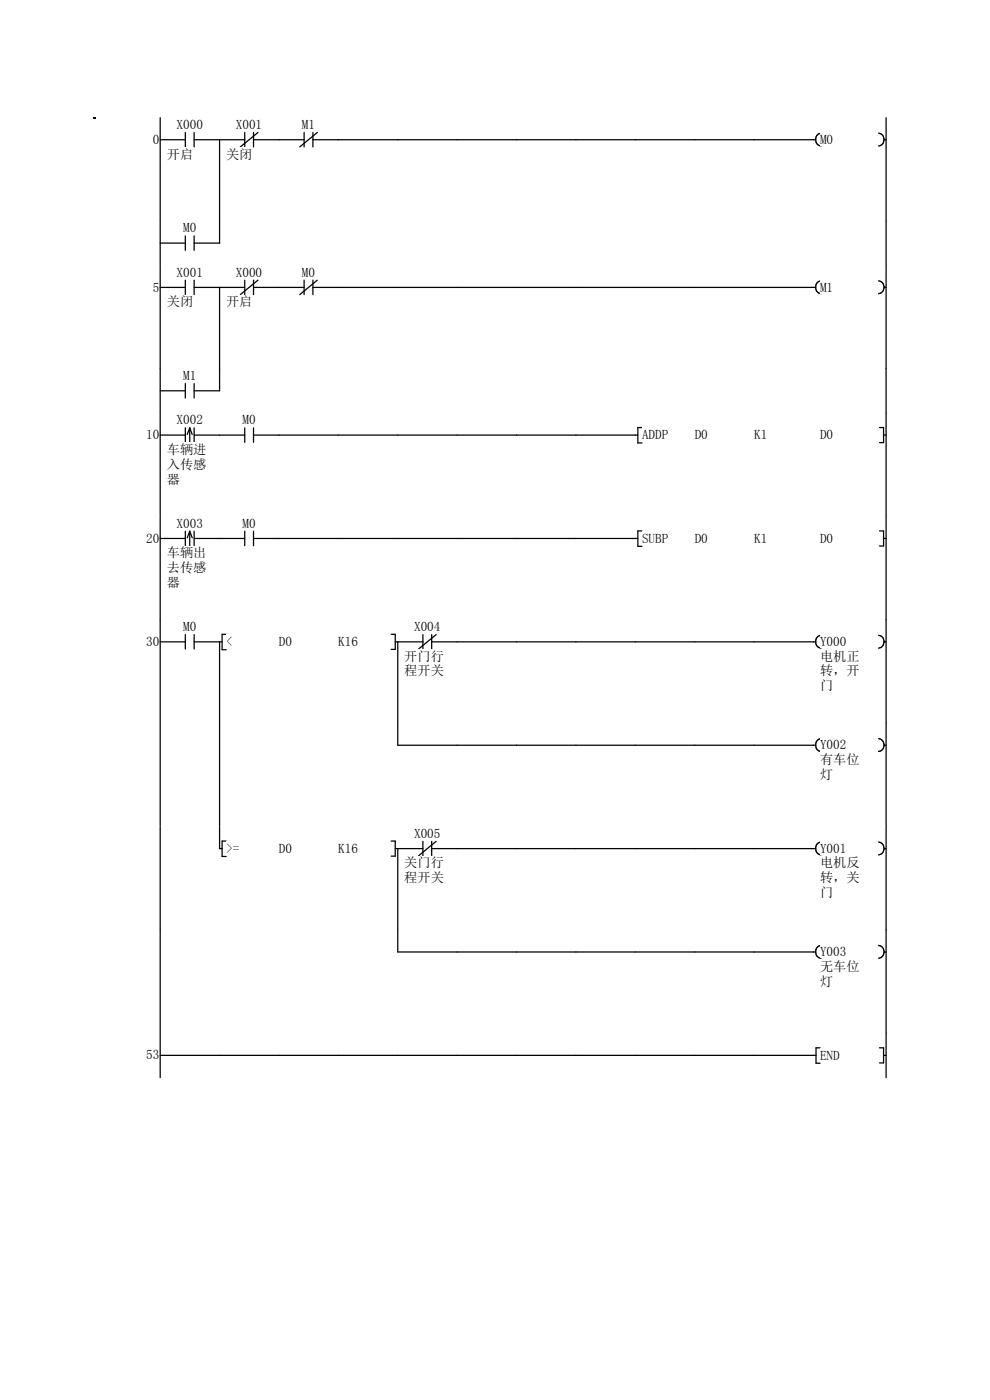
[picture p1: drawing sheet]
<svg xmlns="http://www.w3.org/2000/svg" width="210mm" height="297mm" viewBox="0 0 210 297" stroke-linecap="round" stroke-linejoin="round" font-family="sans-serif">
<path d="M34 29.6h5.3M39.3 28.1v3.1M41.2 29.6h5.4M41.2 28.1v3.1" fill="none" stroke="#070000" stroke-width=".27"/>
<path d="M35.4 31.2h5.7v2.8h-5.7z" fill="#fff"/>
<path d="M34 25v21.9" fill="none" stroke="#070000" stroke-width=".27"/>
<path d="M50 25h5.6v2.8h-5.6z" fill="#fff"/>
<path d="M46.6 29.6h5.3M51.9 28.1v3.1M53.8 29.6h5.4M53.8 28.1v3.1M54.7 28.1l-3.7 3.1" fill="none" stroke="#070000" stroke-width=".27"/>
<path d="M48 31.2h5.6v2.8h-5.6z" fill="#fff"/>
<path d="M46.6 29.6v17.3" fill="none" stroke="#070000" stroke-width=".27"/>
<path d="M64.1 25h2.7v2.8h-2.7z" fill="#fff"/>
<path d="M59.2 29.6h5.3M64.5 28.1v3.1M66.4 29.6h106.6M66.4 28.1v3.1M67.3 28.1l-3.7 3.1M174.2 28.2a1.38 1.38 0 0 0-1.2 1.4 1.38 1.38 0 0 0 1.2 1.4" fill="none" stroke="#070000" stroke-width=".27"/>
<path d="M173.9 28.1h2.8v2.8h-2.8z" fill="#fff"/>
<path d="M186.4 28.2a1.38 1.38 0 0 1 1.2 1.4 1.38 1.38 0 0 1-1.2 1.4M187.5 29.6h.5M188 25v21.9" fill="none" stroke="#070000" stroke-width=".27"/>
<g fill="#fff">
<path d="M20 46.9h14v9.4h-14z"/>
<path d="M34 46.9h12.6v9.4h-12.6z"/>
<path d="M46.6 46.9h12.6v9.4h-12.6z"/>
<path d="M59.2 46.9h12.6v9.4h-12.6z"/>
<path d="M71.8 46.9h12.6v9.4h-12.6z"/>
<path d="M84.4 46.9h12.6v9.4h-12.6z"/>
<path d="M97 46.9h12.6v9.4h-12.6z"/>
<path d="M109.6 46.9h12.6v9.4h-12.6z"/>
<path d="M122.2 46.9h12.6v9.4h-12.6z"/>
<path d="M134.8 46.9h12.6v9.4h-12.6z"/>
<path d="M147.4 46.9h12.6v9.4h-12.6z"/>
<path d="M160 46.9h12.6v9.4h-12.6z"/>
<path d="M172.6 46.9h15.4v9.4h-15.4z"/>
<path d="M38.9 46.9h2.8v2.8h-2.8z"/>
</g>
<path d="M34 51.6h5.3M34 46.9v9.4M39.3 50v3.1M41.2 50v3.1M46.6 46.9v4.7h-5.4M188 46.9v9.4" fill="none" stroke="#070000" stroke-width=".27"/>
<g fill="#fff">
<path d="M20 56.3h14v22h-14z"/>
<path d="M34 56.3h12.6v22h-12.6z"/>
<path d="M46.6 56.3h12.6v22h-12.6z"/>
<path d="M59.2 56.3h12.6v22h-12.6z"/>
<path d="M71.8 56.3h12.6v22h-12.6z"/>
<path d="M84.4 56.3h12.6v22h-12.6z"/>
<path d="M97 56.3h12.6v22h-12.6z"/>
<path d="M109.6 56.3h12.6v22h-12.6z"/>
<path d="M122.2 56.3h12.6v22h-12.6z"/>
<path d="M134.8 56.3h12.6v22h-12.6z"/>
<path d="M147.4 56.3h12.6v22h-12.6z"/>
<path d="M160 56.3h12.6v22h-12.6z"/>
<path d="M172.6 56.3h15.4v22h-15.4z"/>
<path d="M32.4 59.4h1.4v2.8h-1.4z"/>
<path d="M37.5 56.3h5.6v2.8h-5.6z"/>
</g>
<path d="M39.3 59.4v3.1M41.2 59.4v3.1M34 61h5.3M41.2 61h5.4" fill="none" stroke="#070000" stroke-width=".27"/>
<path d="M35.4 62.6h5.7v2.8h-5.7z" fill="#fff"/>
<path d="M34 56.3v21.9" fill="none" stroke="#070000" stroke-width=".27"/>
<path d="M50 56.3h5.6v2.8h-5.6z" fill="#fff"/>
<path d="M51.9 59.4v3.1M53.8 59.4v3.1M54.7 59.4l-3.7 3.1M46.6 61h5.3M53.8 61h5.4" fill="none" stroke="#070000" stroke-width=".27"/>
<path d="M48 62.6h5.6v2.8h-5.6z" fill="#fff"/>
<path d="M46.6 61v17.2" fill="none" stroke="#070000" stroke-width=".27"/>
<path d="M64.1 56.3h2.7v2.8h-2.7z" fill="#fff"/>
<path d="M64.5 59.4v3.1M66.4 59.4v3.1M67.3 59.4l-3.7 3.1M174.2 59.6a1.39 1.39 0 0 0-1.2 1.3 1.39 1.39 0 0 0 1.2 1.4M59.2 61h5.3M66.4 61h106.6" fill="none" stroke="#070000" stroke-width=".27"/>
<path d="M173.9 59.4h2.8v2.8h-2.8z" fill="#fff"/>
<path d="M186.4 59.6a1.38 1.38 0 0 1 1.2 1.3 1.38 1.38 0 0 1-1.2 1.4M188 56.3v21.9M187.5 61h.5" fill="none" stroke="#070000" stroke-width=".27"/>
<g fill="#fff">
<path d="M20 78.3h14v9.4h-14z"/>
<path d="M34 78.3h12.6v9.4h-12.6z"/>
<path d="M46.6 78.3h12.6v9.4h-12.6z"/>
<path d="M59.2 78.3h12.6v9.4h-12.6z"/>
<path d="M71.8 78.3h12.6v9.4h-12.6z"/>
<path d="M84.4 78.3h12.6v9.4h-12.6z"/>
<path d="M97 78.3h12.6v9.4h-12.6z"/>
<path d="M109.6 78.3h12.6v9.4h-12.6z"/>
<path d="M122.2 78.3h12.6v9.4h-12.6z"/>
<path d="M134.8 78.3h12.6v9.4h-12.6z"/>
<path d="M147.4 78.3h12.6v9.4h-12.6z"/>
<path d="M160 78.3h12.6v9.4h-12.6z"/>
<path d="M172.6 78.3h15.4v9.4h-15.4z"/>
<path d="M38.9 78.2h2.8v2.8h-2.8z"/>
</g>
<path d="M34 78.2v9.4M46.6 78.2v4.7h-5.4M188 78.2v9.4M34 82.9h5.3M39.3 81.4v3M41.2 81.4v3" fill="none" stroke="#070000" stroke-width=".27"/>
<g fill="#fff">
<path d="M20 87.7h14v21.9h-14z"/>
<path d="M34 87.7h12.6v21.9h-12.6z"/>
<path d="M46.6 87.7h12.6v21.9h-12.6z"/>
<path d="M59.2 87.7h12.6v21.9h-12.6z"/>
<path d="M71.8 87.7h12.6v21.9h-12.6z"/>
<path d="M84.4 87.7h12.6v21.9h-12.6z"/>
<path d="M97 87.7h12.6v21.9h-12.6z"/>
<path d="M109.6 87.7h12.6v21.9h-12.6z"/>
<path d="M122.2 87.7h12.6v21.9h-12.6z"/>
<path d="M134.8 87.7h53.2v21.9h-53.2z"/>
<path d="M31 90.8h2.8v2.8h-2.8z"/>
<path d="M37.5 87.6h5.6v2.8h-5.6z"/>
</g>
<path d="M34 92.3h5.3M39.3 90.8v3M40.2 90.8v3.1M40.2 90.8l.6 1.4M40.2 90.8l-.5 1.4M41.2 92.3h5.4M41.2 90.8v3" fill="none" stroke="#070000" stroke-width=".27"/>
<g fill="#fff">
<path d="M35.4 93.9h8.5v2.8h-8.5z"/>
<path d="M35.4 97h8.5v2.8h-8.5z"/>
<path d="M35.4 100.2h2.9v2.8h-2.9z"/>
</g>
<path d="M34 87.6v22" fill="none" stroke="#070000" stroke-width=".27"/>
<path d="M51.4 87.6h2.8v2.8h-2.8z" fill="#fff"/>
<path d="M46.6 92.3h5.3M51.9 90.8v3M53.8 92.3h81.5M53.8 90.8v3M136.2 90.7h-.9v3.3h.9" fill="none" stroke="#070000" stroke-width=".27"/>
<g fill="#fff">
<path d="M136.2 90.8h5.6v2.8h-5.6z"/>
<path d="M147.4 90.8h2.8v2.8h-2.8z"/>
<path d="M160 90.8h2.8v2.8h-2.8z"/>
<path d="M173.9 90.8h2.9v2.8h-2.9z"/>
</g>
<path d="M186.6 90.7h.8v3.2h-.8M187.4 92.3h.6M188 87.6v22" fill="none" stroke="#070000" stroke-width=".27"/>
<g fill="#fff">
<path d="M20 109.6h14v21.9h-14z"/>
<path d="M34 109.6h12.6v21.9h-12.6z"/>
<path d="M46.6 109.6h12.6v21.9h-12.6z"/>
<path d="M59.2 109.6h12.6v21.9h-12.6z"/>
<path d="M71.8 109.6h12.6v21.9h-12.6z"/>
<path d="M84.4 109.6h12.6v21.9h-12.6z"/>
<path d="M97 109.6h12.6v21.9h-12.6z"/>
<path d="M109.6 109.6h12.6v21.9h-12.6z"/>
<path d="M122.2 109.6h12.6v21.9h-12.6z"/>
<path d="M134.8 109.6h53.2v21.9h-53.2z"/>
<path d="M31 112.7h2.8v2.8h-2.8z"/>
<path d="M37.5 109.6h5.6v2.8h-5.6z"/>
</g>
<path d="M34 114.2h5.3M39.3 112.7v3.1M40.2 112.7v3.1M40.2 112.7l.6 1.4M40.2 112.7l-.5 1.4M41.2 114.2h5.4M41.2 112.7v3.1" fill="none" stroke="#070000" stroke-width=".27"/>
<g fill="#fff">
<path d="M35.4 115.8h8.5v2.8h-8.5z"/>
<path d="M35.4 119h8.5v2.8h-8.5z"/>
<path d="M35.4 122.1h2.9v2.8h-2.9z"/>
</g>
<path d="M34 109.6v21.9" fill="none" stroke="#070000" stroke-width=".27"/>
<path d="M51.4 109.6h2.8v2.8h-2.8z" fill="#fff"/>
<path d="M46.6 114.2h5.3M51.9 112.7v3.1M53.8 114.2h81.5M53.8 112.7v3.1M136.2 112.6h-.9v3.3h.9" fill="none" stroke="#070000" stroke-width=".27"/>
<g fill="#fff">
<path d="M136.2 112.7h5.6v2.8h-5.6z"/>
<path d="M147.4 112.7h2.8v2.8h-2.8z"/>
<path d="M160 112.7h2.8v2.8h-2.8z"/>
<path d="M173.9 112.7h2.9v2.8h-2.9z"/>
</g>
<path d="M186.6 112.6h.8v3.2h-.8M187.4 114.2h.6M188 109.6v21.9" fill="none" stroke="#070000" stroke-width=".27"/>
<g fill="#fff">
<path d="M20 131.5h14v22h-14z"/>
<path d="M34 131.5h12.6v22h-12.6z"/>
<path d="M46.6 131.5h37.8v22h-37.8z"/>
<path d="M84.4 131.5h12.6v22h-12.6z"/>
<path d="M97 131.5h12.6v22h-12.6z"/>
<path d="M109.6 131.5h12.6v22h-12.6z"/>
<path d="M122.2 131.5h12.6v22h-12.6z"/>
<path d="M134.8 131.5h12.6v22h-12.6z"/>
<path d="M147.4 131.5h12.6v22h-12.6z"/>
<path d="M160 131.5h12.6v22h-12.6z"/>
<path d="M172.6 131.5h15.4v22h-15.4z"/>
<path d="M31 134.6h2.8v2.8h-2.8z"/>
<path d="M38.9 131.5h2.8v2.8h-2.8z"/>
</g>
<path d="M34 136.2h5.3M34 131.5v21.9M39.3 134.6v3.1M41.2 136.2h5.9M41.2 134.6v3.1M48 134.6h-.9v3.2h.9" fill="none" stroke="#070000" stroke-width=".27"/>
<g fill="#fff">
<path d="M48 134.6h1.4v2.8h-1.4z"/>
<path d="M59.2 134.6h2.8v2.8h-2.8z"/>
<path d="M71.8 134.6h4.2v2.8h-4.2z"/>
</g>
<path d="M46.6 136.2v17.2M83 134.6h.8v3.2h-.8M83.8 136.2h.6" fill="none" stroke="#070000" stroke-width=".27"/>
<path d="M87.8 131.5h5.6v2.8h-5.6z" fill="#fff"/>
<path d="M84.4 136.2h5.3M89.7 134.6v3.1M91.6 136.2h5.4M91.6 134.6v3.1M92.5 134.6l-3.7 3.1" fill="none" stroke="#070000" stroke-width=".27"/>
<g fill="#fff">
<path d="M85.8 137.8h8.4v2.7h-8.4z"/>
<path d="M85.8 140.9h8.4v2.8h-8.4z"/>
</g>
<path d="M84.4 136.2v17.2M97 136.2h76M174.2 134.8a1.39 1.39 0 0 0-1.2 1.3 1.39 1.39 0 0 0 1.2 1.4" fill="none" stroke="#070000" stroke-width=".27"/>
<path d="M173.9 134.6h5.6v2.8h-5.6z" fill="#fff"/>
<path d="M186.4 134.8a1.38 1.38 0 0 1 1.2 1.3 1.38 1.38 0 0 1-1.2 1.4M187.5 136.2h.5" fill="none" stroke="#070000" stroke-width=".27"/>
<g fill="#fff">
<path d="M173.9 137.8h8.5v2.7h-8.5z"/>
<path d="M173.9 140.9h8.5v2.8h-8.5z"/>
<path d="M173.9 144h2.9v2.8h-2.9z"/>
</g>
<path d="M188 131.5v21.9" fill="none" stroke="#070000" stroke-width=".27"/>
<g fill="#fff">
<path d="M20 153.5h14v21.9h-14z"/>
<path d="M34 153.5h12.6v21.9h-12.6z"/>
<path d="M46.6 153.5h12.6v21.9h-12.6z"/>
<path d="M59.2 153.5h12.6v21.9h-12.6z"/>
<path d="M71.8 153.5h12.6v21.9h-12.6z"/>
<path d="M84.4 153.5h12.6v21.9h-12.6z"/>
<path d="M97 153.5h12.6v21.9h-12.6z"/>
<path d="M109.6 153.5h12.6v21.9h-12.6z"/>
<path d="M122.2 153.5h12.6v21.9h-12.6z"/>
<path d="M134.8 153.5h12.6v21.9h-12.6z"/>
<path d="M147.4 153.5h12.6v21.9h-12.6z"/>
<path d="M160 153.5h12.6v21.9h-12.6z"/>
<path d="M172.6 153.5h15.4v21.9h-15.4z"/>
</g>
<path d="M34 153.4v22M46.6 153.4v22M84.4 153.4v4.7h88.6M174.2 156.7a1.39 1.39 0 0 0-1.2 1.4 1.39 1.39 0 0 0 1.2 1.3" fill="none" stroke="#070000" stroke-width=".27"/>
<path d="M173.9 156.5h5.6v2.8h-5.6z" fill="#fff"/>
<path d="M186.4 156.7a1.38 1.38 0 0 1 1.2 1.4 1.38 1.38 0 0 1-1.2 1.3M187.5 158.1h.5" fill="none" stroke="#070000" stroke-width=".27"/>
<g fill="#fff">
<path d="M173.9 159.7h8.5v2.8h-8.5z"/>
<path d="M173.9 162.8h2.9v2.8h-2.9z"/>
</g>
<path d="M188 153.4v22" fill="none" stroke="#070000" stroke-width=".27"/>
<g fill="#fff">
<path d="M20 175.4h14v21.9h-14z"/>
<path d="M34 175.4h12.6v21.9h-12.6z"/>
<path d="M46.6 175.4h37.8v21.9h-37.8z"/>
<path d="M84.4 175.4h12.6v21.9h-12.6z"/>
<path d="M97 175.4h12.6v21.9h-12.6z"/>
<path d="M109.6 175.4h12.6v21.9h-12.6z"/>
<path d="M122.2 175.4h12.6v21.9h-12.6z"/>
<path d="M134.8 175.4h12.6v21.9h-12.6z"/>
<path d="M147.4 175.4h12.6v21.9h-12.6z"/>
<path d="M160 175.4h12.6v21.9h-12.6z"/>
<path d="M172.6 175.4h15.4v21.9h-15.4z"/>
</g>
<path d="M34 175.4v21.9M48 178.4h-.9v3.3h.9M46.6 180h.5" fill="none" stroke="#070000" stroke-width=".27"/>
<g fill="#fff">
<path d="M48 178.5h2.8v2.8h-2.8z"/>
<path d="M59.2 178.5h2.8v2.8h-2.8z"/>
<path d="M71.8 178.5h4.2v2.8h-4.2z"/>
</g>
<path d="M46.6 175.4v4.6M83 178.4h.8v3.2h-.8M83.8 180h.6" fill="none" stroke="#070000" stroke-width=".27"/>
<path d="M87.8 175.3h5.6v2.8h-5.6z" fill="#fff"/>
<path d="M89.7 178.5v3.1M91.6 178.5v3.1M92.5 178.5l-3.7 3.1M84.4 180h5.3M91.6 180h5.4" fill="none" stroke="#070000" stroke-width=".27"/>
<g fill="#fff">
<path d="M85.8 181.6h8.4v2.8h-8.4z"/>
<path d="M85.8 184.7h8.4v2.8h-8.4z"/>
</g>
<path d="M174.2 178.6a1.39 1.39 0 0 0-1.2 1.4 1.39 1.39 0 0 0 1.2 1.4M84.4 180v17.3M97 180h76" fill="none" stroke="#070000" stroke-width=".27"/>
<path d="M173.9 178.5h5.6v2.8h-5.6z" fill="#fff"/>
<path d="M186.4 178.6a1.38 1.38 0 0 1 1.2 1.4 1.38 1.38 0 0 1-1.2 1.4M187.5 180h.5" fill="none" stroke="#070000" stroke-width=".27"/>
<g fill="#fff">
<path d="M173.9 181.6h8.5v2.8h-8.5z"/>
<path d="M173.9 184.7h8.5v2.8h-8.5z"/>
<path d="M173.9 187.9h2.9v2.8h-2.9z"/>
</g>
<path d="M188 175.4v21.9" fill="none" stroke="#070000" stroke-width=".27"/>
<g fill="#fff">
<path d="M20 197.3h14v21.9h-14z"/>
<path d="M34 197.3h12.6v21.9h-12.6z"/>
<path d="M46.6 197.3h12.6v21.9h-12.6z"/>
<path d="M59.2 197.3h12.6v21.9h-12.6z"/>
<path d="M71.8 197.3h12.6v21.9h-12.6z"/>
<path d="M84.4 197.3h12.6v21.9h-12.6z"/>
<path d="M97 197.3h12.6v21.9h-12.6z"/>
<path d="M109.6 197.3h12.6v21.9h-12.6z"/>
<path d="M122.2 197.3h12.6v21.9h-12.6z"/>
<path d="M134.8 197.3h12.6v21.9h-12.6z"/>
<path d="M147.4 197.3h12.6v21.9h-12.6z"/>
<path d="M160 197.3h12.6v21.9h-12.6z"/>
<path d="M172.6 197.3h15.4v21.9h-15.4z"/>
</g>
<path d="M34 197.3v21.9M84.4 197.3v4.7h88.6M174.2 200.6a1.39 1.39 0 0 0-1.2 1.3 1.39 1.39 0 0 0 1.2 1.4" fill="none" stroke="#070000" stroke-width=".27"/>
<path d="M173.9 200.4h5.6v2.8h-5.6z" fill="#fff"/>
<path d="M186.4 200.6a1.38 1.38 0 0 1 1.2 1.3 1.38 1.38 0 0 1-1.2 1.4M187.5 202h.5" fill="none" stroke="#070000" stroke-width=".27"/>
<g fill="#fff">
<path d="M173.9 203.5h8.5v2.8h-8.5z"/>
<path d="M173.9 206.7h2.9v2.8h-2.9z"/>
</g>
<path d="M188 197.3v21.9" fill="none" stroke="#070000" stroke-width=".27"/>
<g fill="#fff">
<path d="M20 219.2h14v9.4h-14z"/>
<path d="M34 219.2h12.6v9.4h-12.6z"/>
<path d="M46.6 219.2h12.6v9.4h-12.6z"/>
<path d="M59.2 219.2h12.6v9.4h-12.6z"/>
<path d="M71.8 219.2h12.6v9.4h-12.6z"/>
<path d="M84.4 219.2h12.6v9.4h-12.6z"/>
<path d="M97 219.2h12.6v9.4h-12.6z"/>
<path d="M109.6 219.2h12.6v9.4h-12.6z"/>
<path d="M122.2 219.2h12.6v9.4h-12.6z"/>
<path d="M134.8 219.2h12.6v9.4h-12.6z"/>
<path d="M147.4 219.2h12.6v9.4h-12.6z"/>
<path d="M160 219.2h12.6v9.4h-12.6z"/>
<path d="M172.6 219.2h15.4v9.4h-15.4z"/>
<path d="M31 222.3h2.8v2.8h-2.8z"/>
</g>
<path d="M34 219.2v9.4M34 223.9h139.1M174 222.3h-.9v3.3h.9" fill="none" stroke="#070000" stroke-width=".27"/>
<path d="M173.9 222.4h4.3v2.8h-4.3z" fill="#fff"/>
<path d="M20 25h.1M188 219.2v9.4M186.6 222.3h.8v3.2h-.8M187.4 223.9h.6" fill="none" stroke="#070000" stroke-width=".27"/>
<g font-size="2.8">
<text x="37.5" y="27.4">X000</text>
<text x="50" y="27.4">X001</text>
<text x="64" y="27.4">M1</text>
<text x="32.4" y="30.5">0</text>
<text x="35.4" y="33.7">开启</text>
<text x="48" y="33.7">关闭</text>
<text x="173.9" y="30.5">M0</text>
<text x="38.9" y="49.3">M0</text>
<text x="37.5" y="58.7">X001</text>
<text x="50" y="58.7">X000</text>
<text x="64" y="58.7">M0</text>
<text x="32.4" y="61.8">5</text>
<text x="35.4" y="65">关闭</text>
<text x="48" y="65">开启</text>
<text x="173.9" y="61.8">M1</text>
<text x="38.9" y="80.6">M1</text>
<text x="31" y="93.2">10</text>
<text x="37.5" y="90">X002</text>
<text x="51.4" y="90">M0</text>
<text x="136.2" y="93.2">ADDP</text>
<text x="147.4" y="93.2">D0</text>
<text x="160" y="93.2">K1</text>
<text x="173.9" y="93.2">D0</text>
<text x="35.4" y="96.3">车辆进</text>
<text x="35.4" y="99.4">入传感</text>
<text x="35.4" y="102.6">器</text>
<text x="37.5" y="112">X003</text>
<text x="51.4" y="112">M0</text>
<text x="31" y="115.1">20</text>
<text x="35.4" y="118.2">车辆出</text>
<text x="136.2" y="115.1">SUBP</text>
<text x="147.4" y="115.1">D0</text>
<text x="160" y="115.1">K1</text>
<text x="173.9" y="115.1">D0</text>
<text x="35.4" y="121.4">去传感</text>
<text x="35.4" y="124.5">器</text>
<text x="31" y="137">30</text>
<text x="38.9" y="133.9">M0</text>
<text x="48" y="137">&lt;</text>
<text x="59.2" y="137">D0</text>
<text x="71.8" y="137">K16</text>
<text x="87.8" y="133.9">X004</text>
<text x="173.9" y="137">Y000</text>
<text x="85.8" y="140.2">开门行</text>
<text x="85.8" y="143.3">程开关</text>
<text x="173.9" y="140.2">电机正</text>
<text x="173.9" y="143.3">转，开</text>
<text x="173.9" y="146.4">门</text>
<text x="173.9" y="159">Y002</text>
<text x="173.9" y="162.1">有车位</text>
<text x="173.9" y="165.2">灯</text>
<text x="87.8" y="177.8">X005</text>
<text x="48" y="180.9">&gt;=</text>
<text x="59.2" y="180.9">D0</text>
<text x="71.8" y="180.9">K16</text>
<text x="85.8" y="184">关门行</text>
<text x="173.9" y="184">电机反</text>
<text x="173.9" y="180.9">Y001</text>
<text x="85.8" y="187.2">程开关</text>
<text x="173.9" y="187.2">转，关</text>
<text x="173.9" y="190.3">门</text>
<text x="173.9" y="202.8">Y003</text>
<text x="173.9" y="206">无车位</text>
<text x="173.9" y="209.1">灯</text>
<text x="31" y="224.7">53</text>
<text x="173.9" y="224.8">END</text>
</g>
</svg>
